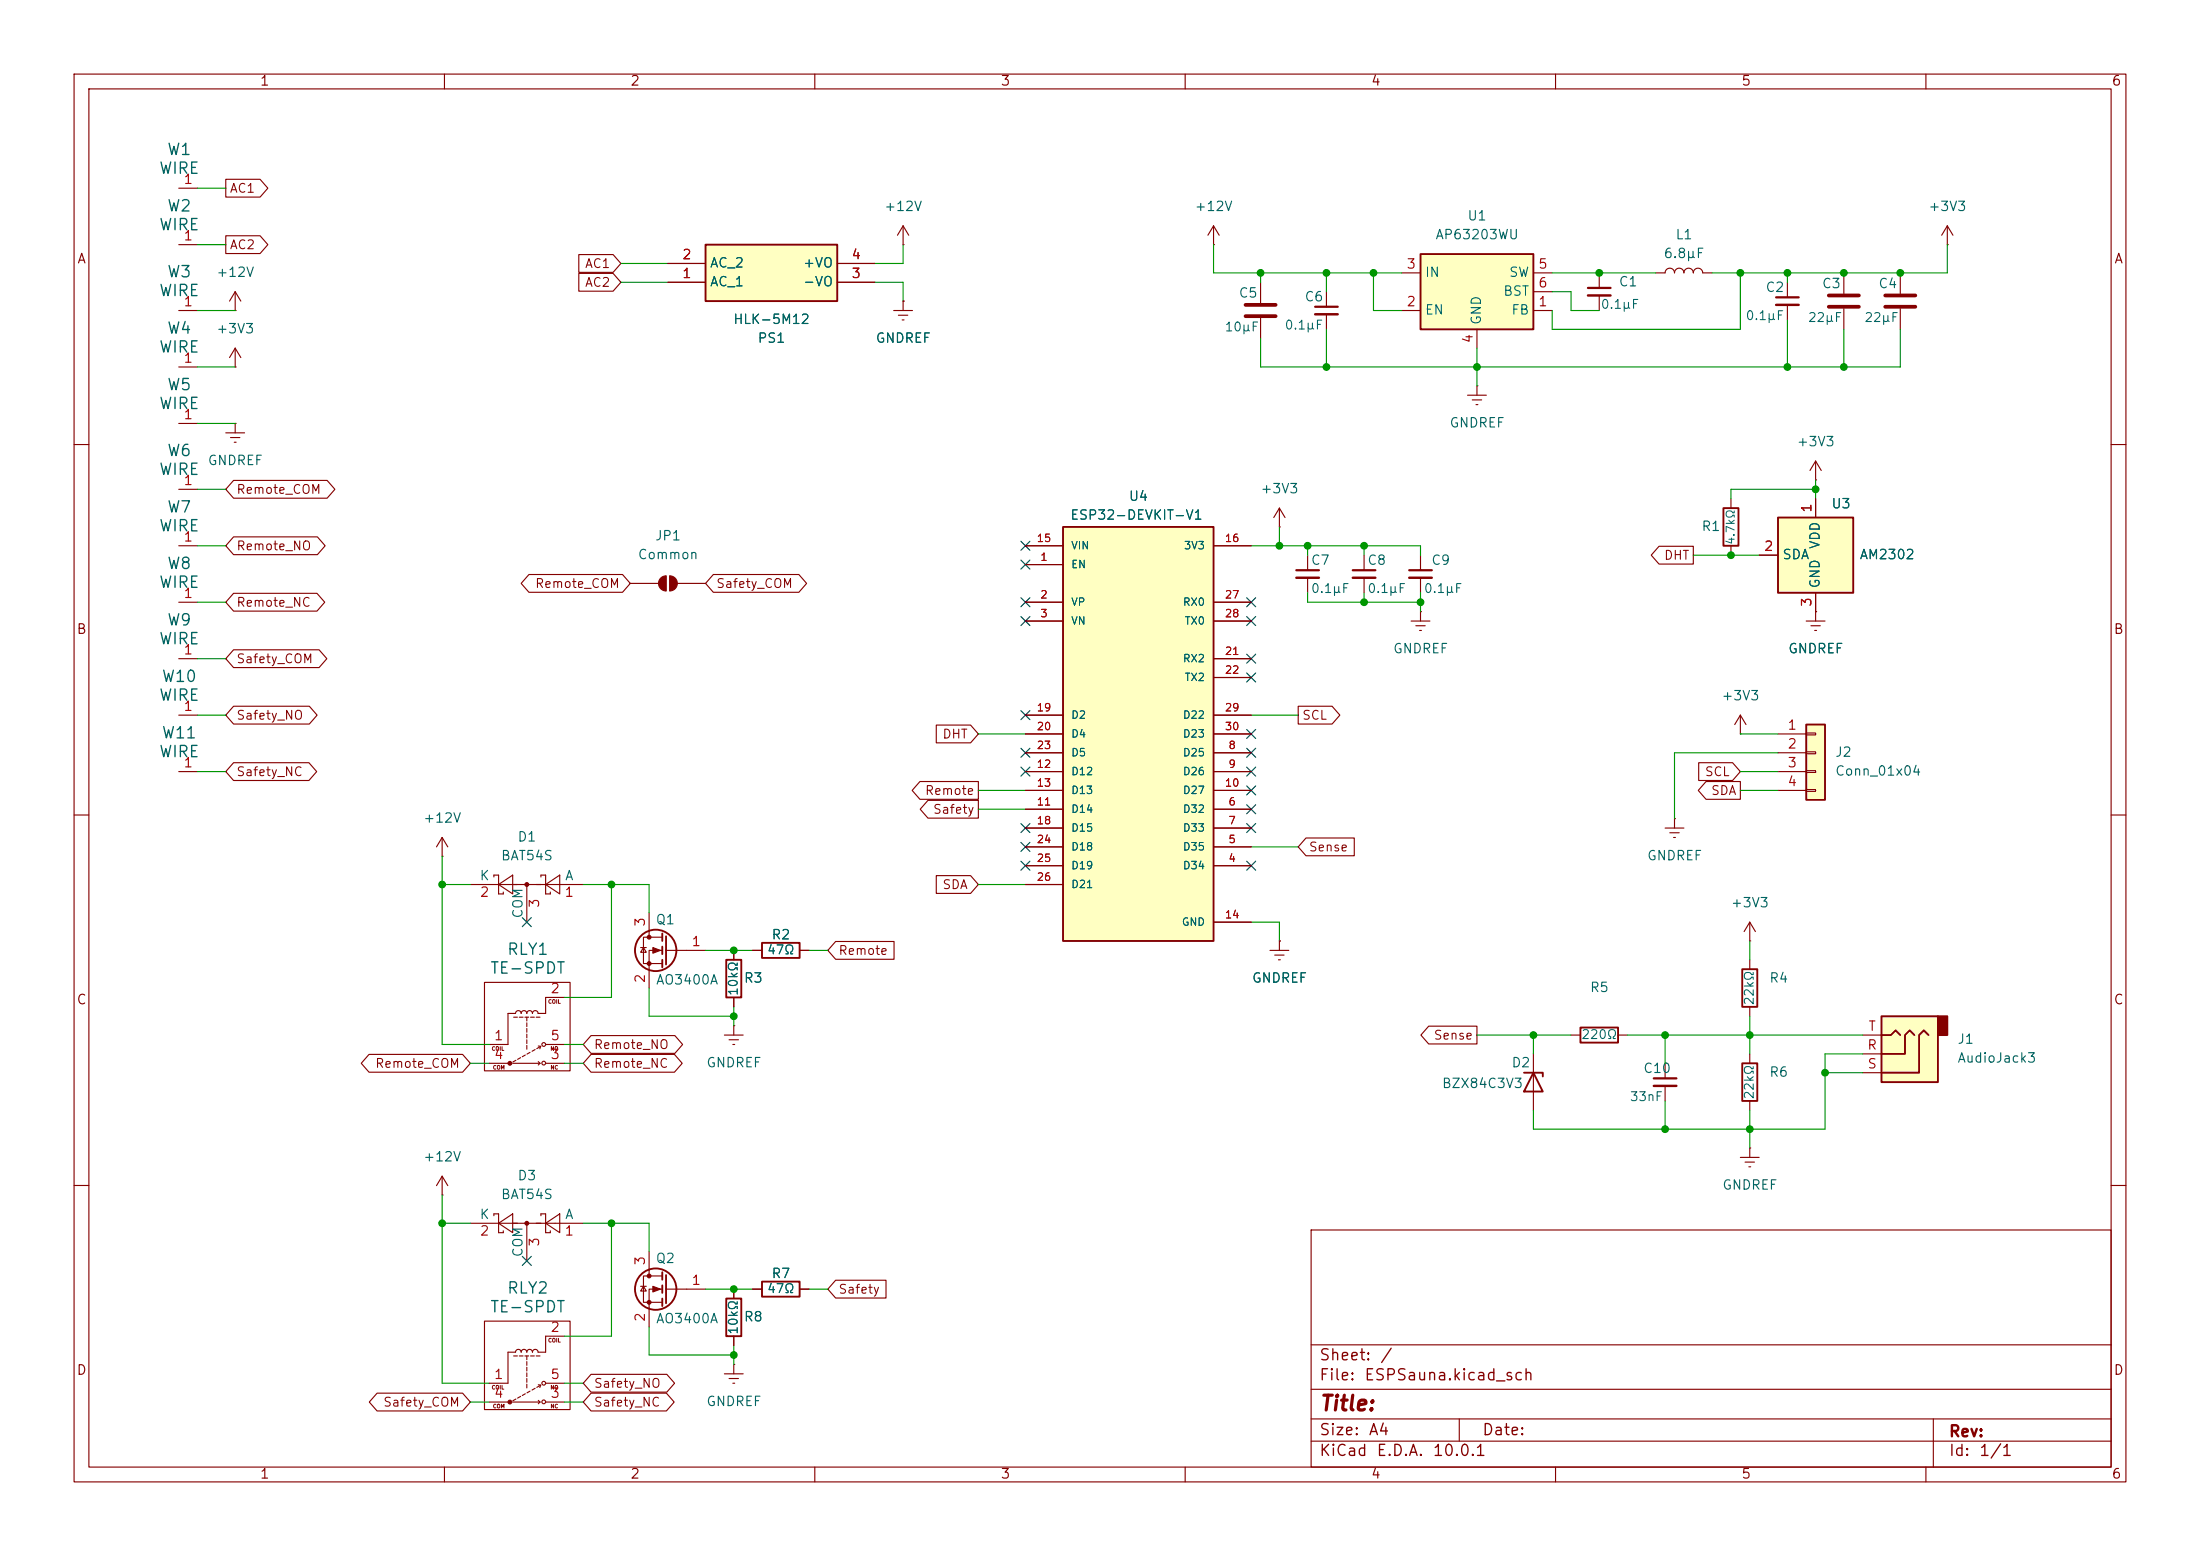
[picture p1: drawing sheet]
<svg xmlns="http://www.w3.org/2000/svg" width="297mm" height="210mm" viewBox="0 0 297 210" stroke-linecap="round" stroke-linejoin="round" font-family="sans-serif">
<g fill="none" stroke="#840000" stroke-width=".15">
<path d="M10 10h277v190h-277zM12 12h273v186h-273zM60 10v2M110 10v2M160 10v2M210 10v2M260 10v2M31.7 49.5h.1M31.7 47l-.7 1.3M31.7 47l.8 1.3M31.7 47v2.5M10 60h2"/>
<path d="M184.1 74.9v2.1M184.1 78v2M191.8 74.9v2.1M191.8 78v2M285 60h2M24.1 96.5h2.6M190.5 83.8h2.5M191.1 84.5h1.3M191.6 85.1h.3M191.8 82.6h.1M191.8 82.6v1.2M10 110h2"/>
<path d="M24.1 104.1h2.6M285 110h2M65.4 132.6h11.6v11.9h-11.6zM69.3 137.3h.5M70.1 137.3h.5M70.9 137.3h.5M71.1 137.3v.5M71.1 138v.6M71.1 138.8v.5M71.1 139.6v.5M71.6 137.3h.5M72.4 137.3h.5"/>
<path d="M76.2 134.6h-2.5v2.2h-1.1l-.1-.3-.2-.1-.3 .1-.1 .3-.1-.3-.3-.1-.3 .1-.1 .3-.1-.3-.3-.1-.2 .1-.1 .3-.2-.3-.2-.1-.3 .1-.1 .3h-1v4.2h-2.6M99.1 128.3v1.2M99.1 134.6v1.3M66 143.5h2.6M69.2 143.5h3.7M69.6 143.1l-.4 .2M70.3 142.7l-.4 .3M70.9 142.4l-.4 .2M71.1 140.3v.5M71.1 141.1v.5M71.6 142l-.5 .3M72.2 141.7l-.4 .2"/>
<path d="M72.7 143.3l.2 .2M72.7 141.2h.3l-.1 .4M72.9 141.3l-.4 .2M72.9 143.5l-.2 .2M73.7 143.5h2.5M73.7 141h2.5M207 142.2v7.7M10 160h2M177 166h108v32h-108zM285 160h2M60 198v2M110 198v2"/>
<path d="M160 198v2M177 194.5h108M177 191.5h108M177 187.5h108M177 181.5h108M197 191.5v3M210 198v2M260 198v2M261 191.5v6.5"/>
<circle cx="73.4" cy="143.5" r=".25"/>
<circle cx="73.4" cy="141" r=".25"/>
</g>
<path d="M182.6 77h3.1M190.2 77h3.1" fill="none" stroke="#840000" stroke-width=".3"/>
<path d="M182.6 78h3.1M190.2 78h3.1" fill="none" stroke="#840000" stroke-width=".33"/>
<path d="M98 129.5h2.1v5.1h-2.1zM205.7 144.8h2.6v.5M207 144.8l1.3 2.5h-2.6z" fill="none" stroke="#840000" stroke-width=".25"/>
<circle cx="68.8" cy="143.5" r=".25" fill="#840000" stroke="#840000" stroke-width=".15"/>
<path d="M254 137.2h7.6v8.9h-7.6z" fill="#ffffc2"/>
<path d="M261.6 137.2h1.3v2.5h-1.3z" fill="#840000" stroke="#840000" stroke-width=".25"/>
<g fill="none" stroke="#840000" stroke-width=".25">
<path d="M89.4 126v1M89.4 127.8v1M89.4 129.5v1.1M89.9 126.4v3.8M213.4 138.7h5v2h-5zM254 137.2h7.6v8.9h-7.6zM254 139.7h1.3l.6-.6 .6 .6M258.4 139.7l-.6-.6-.6 .6v2.5h-3.2M260.3 139.7l-.6-.6-.6 .6v5.1h-5.1M235.2 143.5h2v5.1h-2z"/>
<circle cx="88.5" cy="128.3" r="2.79"/>
</g>
<g fill="none" stroke="#840000" stroke-width=".15">
<path d="M215.9 36.8v2.1M215.9 39.9v2M223.5 36.8h1.3a.64 .64 0 0 1 .6-.6 .64 .64 0 0 1 .7 .6 .64 .64 0 0 1 .6-.6 .64 .64 0 0 1 .6 .6 .64 .64 0 0 1 .7-.6 .64 .64 0 0 1 .6 .6 .64 .64 0 0 1 .6-.6 .64 .64 0 0 1 .7 .6h1.2M248.9 36.8v2.8M256.5 36.8v2.8M262.9 33h.1M262.9 30.5l-.8 1.3M262.9 30.5l.8 1.3M262.9 30.5v2.5M248.9 41.7v2.8M256.5 41.7v2.8M234.9 99.1h.1"/>
<path d="M234.9 96.5l-.7 1.3M234.9 96.5l.8 1.3M234.9 96.5v2.6M63.5 119.4h15.2M66.7 118.4v-.3h.6v2.6h.6v-.3M67.3 119.4l1.9-1.3v2.6zM71.1 119.4v5.1M73 118.4v-.3h.7v2.6h.6v-.3M73.7 119.4l1.9-1.3v2.6zM86.5 127.9h.7M86.9 127.9l.3 .6h-.7zM87.6 123.2v3.3"/>
<path d="M89.4 126.5h-2.5v3.5h2.5M89.4 128.3h-1.8v5.1M89.9 128.3h5.3M171.4 128.3h2.6M172.1 128.9h1.3M172.6 129.5h.2M172.7 127h.1M172.7 127v1.3M212.1 139.7h1.3M218.4 139.7h1.3M251.5 139.7h2.5M224.8 143.5v2"/>
<path d="M224.8 146.6v2M236.2 142.2v1.3M236.2 148.6v1.3M251.5 142.2h2.5M251.5 144.8h2.5"/>
</g>
<path d="M246.9 39.9h4.1M254.5 39.9h4.1M246.9 41.4h4.1M254.5 41.4h4.1" fill="none" stroke="#840000" stroke-width=".51"/>
<path d="M214.4 38.9h3M223.3 145.5h3" fill="none" stroke="#840000" stroke-width=".3"/>
<path d="M214.4 39.9h3M223.3 146.6h3" fill="none" stroke="#840000" stroke-width=".33"/>
<g fill="#840000" stroke="#840000" stroke-width=".15">
<path d="M88.1 127.9l1.1 .4-1.1 .4z"/>
<circle cx="87.6" cy="126.5" r=".25"/>
<circle cx="87.6" cy="130" r=".25"/>
<circle cx="71.1" cy="119.4" r=".25"/>
</g>
<path d="M95.2 33h17.8v7.6h-17.8z" fill="#ffffc2"/>
<path d="M95.2 33h17.8v7.6h-17.8z" fill="none" stroke="#840000" stroke-width=".25"/>
<g fill="none" stroke="#840000" stroke-width=".15">
<path d="M90.2 38.1h5M90.2 35.6h5M113 38.1h5.1M113 35.6h5.1M241.3 38.1v2M120.6 41.9h2.6M121.3 42.5h1.3M121.8 43.2h.2M121.9 40.6h.1M121.9 40.6v1.3M241.3 41.1v2.1M59.7 115.6h.1"/>
<path d="M59.7 113l-.8 1.3M59.7 113l.8 1.3M59.7 113v2.6"/>
</g>
<path d="M239.8 40.1h3" fill="none" stroke="#840000" stroke-width=".3"/>
<path d="M239.8 41.1h3" fill="none" stroke="#840000" stroke-width=".33"/>
<path d="M243.8 97.8h2.6v10.2h-2.6z" fill="#ffffc2"/>
<path d="M232.7 68.6h2v5.1h-2zM243.8 97.8h2.6v10.2h-2.6zM235.2 130.8h2v5.1h-2z" fill="none" stroke="#840000" stroke-width=".25"/>
<g fill="none" stroke="#840000" stroke-width=".15">
<path d="M121.9 33h.1M121.9 30.5l-.7 1.3M121.9 30.5l.8 1.3M121.9 30.5v2.5M24.1 57.2h2.6M85.1 78.7h3.8M89.9 77.7v2.1M90.4 77.7v2.1M91.4 78.7h3.8M233.7 67.3v1.3M233.7 73.7v1.2M245.1 64.8h.1"/>
<path d="M245.1 62.2l-.8 1.3M245.1 62.2l.8 1.3M245.1 62.2v2.6M24.1 81.3h2.6M240 99.1h3.8M243.8 98.9h1.3v.3h-1.3zM240 101.6h3.8M240 104.1h3.8M240 106.7h3.8M243.8 101.5h1.3v.2h-1.3zM243.8 104h1.3v.3h-1.3zM243.8 106.6h1.3v.2h-1.3z"/>
<path d="M236.2 127h.1M236.2 124.5v2.5M236.2 129.5v1.3M236.2 135.9v1.3M236.2 124.5l-.7 1.2M236.2 124.5l.8 1.2M234.9 156.2h2.6M235.6 156.8h1.3M236.1 157.5h.2M236.2 154.9h.1M236.2 154.9v1.3"/>
</g>
<g fill="#840000" stroke="#840000" stroke-width=".15">
<path d="M89.2 78l.4-.2 .3-.1v2.1a1.02 1.02 0 0 1-.9-.7 1.02 1.02 0 0 1 .2-1.1z"/>
<path d="M90.4 77.7a1.02 1.02 0 0 1 1 1 1.02 1.02 0 0 1-1 1.1z"/>
</g>
<path d="M240 69.9h10.2v10.1h-10.2z" fill="#ffffc2"/>
<path d="M240 69.9h10.2v10.1h-10.2z" fill="none" stroke="#840000" stroke-width=".25"/>
<g fill="none" stroke="#840000" stroke-width=".15">
<path d="M24.1 25.4h2.6M24.1 33h2.6M30.5 58.4h2.5M31.1 59.1h1.3M31.6 59.7h.3M31.7 57.2h.1M31.7 57.2v1.2M24.1 66h2.6M237.5 74.9h2.5M245.1 67.3v2.6M24.1 88.9h2.6M243.8 83.8h2.6"/>
<path d="M244.5 84.5h1.2M245 85.1h.2M245.1 82.6h.1M245.1 80v3.8M59.7 158.8l-.8 1.2M59.7 158.8l.8 1.2M59.7 158.8v2.5M59.7 161.3h.1M63.5 165.1h15.2M66.7 164.1v-.3h.6v2.6h.6v-.3M67.3 165.1l1.9-1.3v2.6zM71.1 165.1v5.1"/>
<path d="M73 164.1v-.3h.7v2.6h.6v-.3M73.7 165.1l1.9-1.3v2.6z"/>
</g>
<circle cx="71.1" cy="165.1" r=".25" fill="#840000" stroke="#840000" stroke-width=".15"/>
<path d="M143.5 71.1h20.3v55.9h-20.3z" fill="#ffffc2"/>
<path d="M143.5 71.1h20.3v55.9h-20.3zM102.9 173h5v2h-5z" fill="none" stroke="#840000" stroke-width=".25"/>
<g fill="none" stroke="#840000" stroke-width=".15">
<path d="M163.8 33h.1M163.8 30.5l-.7 1.3M163.8 30.5l.8 1.3M163.8 30.5v2.5M170.2 38.1v2.8M170.2 42.9v2.8M24.1 73.7h2.6M138.4 76.2h5.1M138.4 73.7h5.1M163.8 73.7h5.1M138.4 81.3h5.1M138.4 83.8h5.1"/>
<path d="M138.4 96.5h5.1M138.4 99.1h5.1M163.8 81.3h5.1M163.8 83.8h5.1M163.8 96.5h5.1M163.8 99.1h5.1M163.8 88.9h5.1M163.8 91.4h5.1M138.4 116.8h5.1M138.4 114.3h5.1M138.4 109.2h5.1M138.4 111.8h5.1"/>
<path d="M138.4 101.6h5.1M138.4 104.1h5.1M138.4 106.7h5.1M138.4 119.4h5.1M163.8 116.8h5.1M163.8 114.3h5.1M163.8 109.2h5.1M163.8 111.8h5.1M163.8 101.6h5.1M163.8 104.1h5.1M163.8 106.7h5.1M224.8 111.8h2.5"/>
<path d="M225.4 112.4h1.3M225.9 113h.3M226.1 110.5h.1M226.1 110.5v1.3M97.8 139.7h2.5M99.1 138.4h.1M99.1 138.4v1.3M163.8 124.5h5.1M98.4 140.3h1.3M98.9 141h.3M101.6 174h1.3M107.9 174h1.3"/>
</g>
<path d="M168.1 41.1h4.1M168.1 42.7h4.1" fill="none" stroke="#840000" stroke-width=".51"/>
<path d="M191.8 34.3h15.2v10.2h-15.2z" fill="#ffffc2"/>
<g fill="none" stroke="#840000" stroke-width=".25">
<path d="M191.8 34.3h15.2v10.2h-15.2zM102.9 127.3h5v2h-5zM89.4 171.7v1M89.4 173.5v1M89.4 175.3v1M89.9 172.1v3.8M98 175.3h2.1v5h-2.1z"/>
<circle cx="88.5" cy="174" r="2.79"/>
</g>
<g fill="none" stroke="#840000" stroke-width=".15">
<path d="M30.5 31.8h4.6l1.1 1.2-1.1 1.2h-4.6zM30.5 24.2h4.6l1.1 1.2-1.1 1.2h-4.6zM31.7 39.4l-.7 1.2M31.7 39.4l.8 1.2M31.7 39.4v2.5M78.1 34.4h4.7l1 1.2-1 1.2h-4.7zM78.1 36.9h4.7l1 1.2-1 1.2h-4.7zM90.2 38.1h5M90.2 35.6h5M113 38.1h5.1M113 35.6h5.1M179.1 39.4v2"/>
<path d="M189.2 36.8h2.6M207 36.8h2.5M207 39.4h2.5M24.1 41.9h2.6M24.1 49.5h2.6M31.7 41.9h.1M121.9 40.6h.1M179.1 42.4v2.1M189.2 41.9h2.6M198.1 53.3h2.6M198.8 54h1.2M199.3 54.6h.2"/>
<path d="M199.4 52.1h.1M199.4 44.5v2.5M199.4 52.1v1.2M207 41.9h2.5M31.5 64.8h12.7l1 1.2-1 1.2h-12.7l-1-1.2zM31.5 72.5h11.3l1.1 1.2-1.1 1.2h-11.3l-1-1.2zM71.4 77.5h12.6l1.1 1.2-1.1 1.2h-12.6l-1-1.2zM96.3 77.5h11.5l1.1 1.2-1.1 1.2h-11.5l-1.1-1.2zM138.4 76.2h5.1M138.4 73.7h5.1M163.8 73.7h5.1M172.7 71.1h.1"/>
<path d="M172.7 68.6l-.7 1.3M172.7 68.6l.8 1.3M172.7 68.6v2.5M176.5 74.9v2.1M176.5 78v2M224 73.7h4.6v2.4h-4.6l-1.1-1.2zM237.5 74.9h2.5M245.1 67.3v2.6M31.5 87.7h11.6l1 1.2-1 1.2h-11.6l-1-1.2zM31.5 80.1h11.3l1 1.2-1 1.2h-11.3l-1-1.2zM31.5 95.3h10.3l1 1.2-1 1.2h-10.3l-1-1.2zM126.4 97.9h4.6l1.1 1.2-1.1 1.2h-4.6z"/>
<path d="M138.4 81.3h5.1M138.4 83.8h5.1M138.4 96.5h5.1M138.4 99.1h5.1M163.8 81.3h5.1M163.8 83.8h5.1M163.8 96.5h5.1M163.8 99.1h5.1M163.8 88.9h5.1M163.8 91.4h5.1M175.3 95.3h4.5l1.1 1.2-1.1 1.2h-4.5zM245.1 82.6h.1"/>
<path d="M245.1 80v2.6M31.5 102.9h10.2l1.1 1.2-1.1 1.2h-10.2l-1-1.2zM124.2 105.5h7.9v2.4h-7.9l-1.1-1.2zM125.3 108h6.8v2.4h-6.8l-1.1-1.2zM126.4 118.2h4.6l1.1 1.2-1.1 1.2h-4.6zM138.4 116.8h5.1M138.4 114.3h5.1M138.4 109.2h5.1M138.4 111.8h5.1M138.4 101.6h5.1M138.4 104.1h5.1M138.4 106.7h5.1"/>
<path d="M138.4 119.4h5.1M163.8 116.8h5.1M163.8 114.3h5.1M163.8 109.2h5.1M163.8 111.8h5.1M163.8 101.6h5.1M163.8 104.1h5.1M163.8 106.7h5.1M176.3 113.1h6.5v2.4h-6.5l-1-1.2zM229.3 102.9h4.6l1 1.2-1 1.2h-4.6zM230.3 105.5h4.6v2.4h-4.6l-1-1.2zM79.8 139.8h11.3l1.1 1.2-1.1 1.2h-11.3l-1.1-1.2z"/>
<path d="M99.1 128.3v1.2M99.1 134.6v1.3M101.6 128.3h1.3M107.9 128.3h1.3M112.8 127.1h7.9v2.4h-7.9l-1-1.2zM163.8 124.5h5.1M172.7 127h.1M192.9 138.5h6.5v2.4h-6.5l-1.1-1.2zM49.8 142.3h12.6l1.1 1.2-1.1 1.2h-12.6l-1-1.2zM79.8 142.3h11.3l1 1.2-1 1.2h-11.3l-1.1-1.2zM65.4 178.3h11.6v11.9h-11.6zM86.5 173.6h.7"/>
<path d="M86.9 173.6l.3 .6h-.7zM87.6 168.9v3.3M89.4 172.2h-2.5v3.6h2.5M89.4 174h-1.8v5.1M89.9 174h5.3M99.1 174v1.3M101.6 174h1.3M107.9 174h1.3M112.8 172.8h6.8v2.4h-6.8l-1-1.2zM50.9 188h11.5l1.1 1.2-1.1 1.2h-11.5l-1-1.2zM66 189.2h2.6M69.2 189.2h3.7"/>
<path d="M69.3 183h.5M69.6 188.8l-.4 .3M70.1 183h.5M70.3 188.5l-.4 .2M70.9 183h.5M70.9 188.1l-.4 .2M71.1 183v.5M71.1 183.8v.5M71.1 184.5v.5M71.1 185.3v.5M71.1 186.1v.5M71.1 186.8v.5"/>
<path d="M71.6 187.8l-.5 .2M71.6 183h.5M72.2 187.4l-.4 .2M72.4 183h.5M72.7 189l.2 .2M72.7 186.9h.3l-.1 .4M72.9 187l-.4 .2M72.9 189.2l-.2 .3M73.7 189.2h2.5M73.7 186.7h2.5M76.2 180.3h-2.5v2.2h-1.1l-.1-.3-.2-.1-.3 .1-.1 .3-.1-.3-.3-.1-.3 .1-.1 .3-.1-.3-.3-.1-.2 .1-.1 .3-.2-.3-.2-.1-.3 .1-.1 .3h-1v4.2h-2.6M79.8 188h10.2l1 1.2-1 1.2h-10.2l-1.1-1.2z"/>
<path d="M79.8 185.5h10.2l1.1 1.2-1.1 1.2h-10.2l-1.1-1.2zM97.8 185.4h2.5M98.4 186.1h1.3M98.9 186.7h.3M99.1 184.2h.1M99.1 180.3v1.3M99.1 184.2v1.2"/>
<circle cx="73.4" cy="186.7" r=".25"/>
<circle cx="73.4" cy="189.2" r=".25"/>
</g>
<path d="M177.5 41.4h3.1M175 77h3.1" fill="none" stroke="#840000" stroke-width=".3"/>
<path d="M177.5 42.4h3.1M175 78h3.1" fill="none" stroke="#840000" stroke-width=".33"/>
<g fill="#840000" stroke="#840000" stroke-width=".15">
<path d="M88.1 173.6l1.1 .4-1.1 .4z"/>
<circle cx="68.8" cy="189.2" r=".25"/>
<circle cx="87.6" cy="172.2" r=".25"/>
<circle cx="87.6" cy="175.8" r=".25"/>
</g>
<g fill="none" stroke="#009600" stroke-width=".15">
<path d="M26.7 33h3.8M26.7 25.4h3.8M83.8 35.6h6.4M83.8 38.1h6.4M118.1 38.1h3.8v2.5M121.9 33v2.6h-3.8M163.8 33v3.8h25.4M170.2 36.8v1.3M179.1 36.8v2.6M185.4 36.8v5.1h3.8M209.5 36.8h14M209.5 39.4h2.6v2.5h3.8"/>
<path d="M234.9 36.8v7.7h-25.4v-2.6M241.3 36.8v1.3M262.9 33v3.8h-31.8M26.7 49.5h5M26.7 41.9h5M26.7 57.2h5M179.1 44.5v5M199.4 47v5.1M241.3 43.2v6.3M248.9 44.5v5M256.5 44.5v5h-86.3v-3.8M26.7 73.7h3.8"/>
<path d="M26.7 66h3.8M168.9 73.7h22.9v1.2M172.7 71.1v2.6M176.5 73.7v1.2M184.1 73.7v1.2M228.6 74.9h8.9M245.1 64.8v2.5M245.1 66h-11.4v1.3M26.7 81.3h3.8M26.7 96.5h3.8M26.7 88.9h3.8M132.1 99.1h6.3"/>
<path d="M168.9 96.5h6.4M176.5 80v1.3h15.3M184.1 80v1.3M191.8 80v2.6M234.9 99.1h5.1M26.7 104.1h3.8M59.7 119.4h3.8M59.7 115.6v25.4h6.3M78.7 119.4h8.9v3.8M82.5 119.4v15.2h-6.3M132.1 106.7h6.3M132.1 119.4h6.3"/>
<path d="M132.1 109.2h6.3M168.9 114.3h6.4M234.9 104.1h5.1M234.9 106.7h5.1M240 101.6h-13.9v8.9M87.6 133.4v3.8h11.5M95.2 128.3h6.4M99.1 135.9v2.5M109.2 128.3h2.6M168.9 124.5h3.8v2.5M199.4 139.7h12.7M207 139.7v2.5"/>
<path d="M219.7 139.7h31.8M224.8 139.7v3.8M236.2 127v2.5M236.2 137.2v5M63.5 143.5h2.5M76.2 143.5h2.5M76.2 141h2.5M224.8 148.6v3.8M236.2 149.9v5M246.4 144.8h5.1M251.5 142.2h-5.1v10.2h-39.4v-2.5M59.7 161.3v25.4h6.3"/>
<path d="M59.7 165.1h3.8M78.7 165.1h8.9v3.8M82.5 165.1v15.2h-6.3M87.6 179.1v3.8h11.5M95.2 174h6.4M109.2 174h2.6M63.5 189.2h2.5M76.2 186.7h2.5M76.2 189.2h2.5M99.1 181.6v2.6"/>
</g>
<g fill="none" stroke="#000084" stroke-width=".15">
<path d="M137.8 75.6l1.2 1.2M137.8 73.1l1.2 1.2M139 75.6l-1.2 1.2M139 73.1l-1.2 1.2M137.8 83.2l1.2 1.2M137.8 80.7l1.2 1.2M137.8 95.9l1.2 1.2M139 83.2l-1.2 1.2M139 80.7l-1.2 1.2M139 95.9l-1.2 1.2M168.3 98.5l1.2 1.2M168.3 90.8l1.2 1.2"/>
<path d="M168.3 83.2l1.2 1.2M168.3 80.7l1.2 1.2M168.3 88.3l1.2 1.2M169.5 98.5l-1.2 1.2M169.5 90.8l-1.2 1.2M169.5 83.2l-1.2 1.2M169.5 80.7l-1.2 1.2M169.5 88.3l-1.2 1.2M137.8 116.2l1.2 1.2M137.8 101l1.2 1.2M137.8 111.2l1.2 1.2M137.8 103.5l1.2 1.2"/>
<path d="M137.8 113.7l1.2 1.2M139 116.2l-1.2 1.2M139 113.7l-1.2 1.2M139 111.2l-1.2 1.2M139 101l-1.2 1.2M139 103.5l-1.2 1.2M168.3 108.6l1.2 1.2M168.3 103.5l1.2 1.2M168.3 101l1.2 1.2M168.3 116.2l1.2 1.2M168.3 111.2l1.2 1.2M168.3 106.1l1.2 1.2"/>
<path d="M169.5 108.6l-1.2 1.2M169.5 103.5l-1.2 1.2M169.5 101l-1.2 1.2M169.5 116.2l-1.2 1.2M169.5 111.2l-1.2 1.2M169.5 106.1l-1.2 1.2M70.5 123.9l1.2 1.2M71.7 123.9l-1.2 1.2M70.5 169.6l1.2 1.2M71.7 169.6l-1.2 1.2"/>
</g>
<g fill="#009600" stroke="#009600" stroke-width=".14">
<circle cx="241.3" cy="36.8" r=".46"/>
<circle cx="215.9" cy="36.8" r=".46"/>
<circle cx="234.9" cy="36.8" r=".46"/>
<circle cx="256.5" cy="36.8" r=".46"/>
<circle cx="248.9" cy="49.5" r=".46"/>
<circle cx="248.9" cy="36.8" r=".46"/>
<circle cx="233.7" cy="74.9" r=".46"/>
<circle cx="241.3" cy="49.5" r=".46"/>
<circle cx="245.1" cy="66" r=".46"/>
<circle cx="172.7" cy="73.7" r=".46"/>
<circle cx="224.8" cy="152.4" r=".46"/>
<circle cx="224.8" cy="139.7" r=".46"/>
<circle cx="236.2" cy="152.4" r=".46"/>
<circle cx="236.2" cy="139.7" r=".46"/>
<circle cx="207" cy="139.7" r=".46"/>
<circle cx="246.4" cy="144.8" r=".46"/>
<circle cx="59.7" cy="119.4" r=".46"/>
<circle cx="99.1" cy="128.3" r=".46"/>
<circle cx="99.1" cy="137.2" r=".46"/>
<circle cx="82.5" cy="119.4" r=".46"/>
<circle cx="191.8" cy="81.3" r=".46"/>
<circle cx="184.1" cy="81.3" r=".46"/>
<circle cx="176.5" cy="73.7" r=".46"/>
<circle cx="179.1" cy="36.8" r=".46"/>
<circle cx="185.4" cy="36.8" r=".46"/>
<circle cx="184.1" cy="73.7" r=".46"/>
<circle cx="179.1" cy="49.5" r=".46"/>
<circle cx="199.4" cy="49.5" r=".46"/>
<circle cx="170.2" cy="36.8" r=".46"/>
<circle cx="99.1" cy="174" r=".46"/>
<circle cx="59.7" cy="165.1" r=".46"/>
<circle cx="82.5" cy="165.1" r=".46"/>
<circle cx="99.1" cy="182.9" r=".46"/>
</g>
<text font-size="2" fill="#840000" x="178" y="190.9">Title:</text>
<g font-size="1.5" fill="#006464">
<text x="21.4" y="23.9">WIRE</text>
<text x="22.5" y="21.3">W1</text>
<text x="22.5" y="28.9">W2</text>
<text x="21.4" y="31.5">WIRE</text>
<text x="21.4" y="40.4">WIRE</text>
<text x="22.5" y="37.8">W3</text>
<text x="21.4" y="48">WIRE</text>
<text x="22.5" y="45.4">W4</text>
<text x="22.5" y="53.1">W5</text>
<text x="21.4" y="55.6">WIRE</text>
<text x="21.4" y="64.5">WIRE</text>
<text x="22.5" y="62">W6</text>
<text x="22.5" y="69.6">W7</text>
<text x="21.4" y="72.1">WIRE</text>
<text x="22.5" y="77.2">W8</text>
<text x="21.4" y="79.7">WIRE</text>
<text x="21.4" y="87.4">WIRE</text>
<text x="22.5" y="84.8">W9</text>
<text x="21.4" y="95">WIRE</text>
<text x="21.7" y="92.4">W10</text>
<text x="21.7" y="100.1">W11</text>
<text x="21.4" y="102.6">WIRE</text>
<text x="66.1" y="131.8">TE-SPDT</text>
<text x="68.3" y="129.3">RLY1</text>
<text x="66.1" y="177.5">TE-SPDT</text>
<text x="68.3" y="175">RLY2</text>
</g>
<g font-size="1.5" fill="#840000">
<text x="178" y="184">Sheet:</text>
<text x="186.2" y="184">/</text>
<text x="178" y="186.7">File:</text>
<text x="184.1" y="186.7">ESPSauna.kicad_sch</text>
<text x="178" y="196.9">KiCad</text>
<text x="178" y="194.1">Size:</text>
<text x="184.7" y="194.1">A4</text>
<text x="185.7" y="196.9">E.D.A.</text>
<text x="193.3" y="196.9">10.0.1</text>
<text x="200" y="194.1">Date:</text>
<text x="263" y="194.3">Rev:</text>
<text x="263" y="196.9">Id:</text>
<text x="267.1" y="196.9">1/1</text>
</g>
<g font-size="1.3" fill="#840000">
<text x="35" y="11.9">1</text>
<text x="85" y="11.9">2</text>
<text x="135" y="11.9">3</text>
<text x="185" y="11.9">4</text>
<text x="235" y="11.9">5</text>
<text x="285" y="11.9">6</text>
<text x="10.3" y="35.9">A</text>
<text x="285.3" y="35.9">A</text>
<text x="10.3" y="85.9">B</text>
<text x="285.3" y="85.9">B</text>
<text x="10.3" y="135.9">C</text>
<text x="285.3" y="135.9">C</text>
<text x="10.3" y="185.9">D</text>
<text x="285.3" y="185.9">D</text>
<text x="35" y="199.9">1</text>
<text x="85" y="199.9">2</text>
<text x="135" y="199.9">3</text>
<text x="185" y="199.9">4</text>
<text x="235" y="199.9">5</text>
<text x="285" y="199.9">6</text>
</g>
<g font-size="1.3" fill="#a90000">
<text x="24.7" y="25.1">1</text>
<text x="24.7" y="32.8">1</text>
<text x="92" y="35.3">2</text>
<text x="114.9" y="35.3">4</text>
<text x="24.7" y="41.7">1</text>
<text x="92" y="37.8">1</text>
<text x="114.9" y="37.8">3</text>
<text x="189.8" y="41.7">2</text>
<text x="189.8" y="36.6">3</text>
<text x="207.6" y="41.7">1</text>
<text x="207.6" y="36.6">5</text>
<text x="207.6" y="39.1">6</text>
<text x="199.1" y="46.4" transform="rotate(-90 199.1 46.4)">4</text>
<text x="24.7" y="49.3">1</text>
<text x="24.7" y="56.9">1</text>
<text x="24.7" y="65.8">1</text>
<text x="244.9" y="69.3" transform="rotate(-90 244.9 69.3)">1</text>
<text x="24.7" y="73.4">1</text>
<text x="238.1" y="74.7">2</text>
<text x="24.7" y="81">1</text>
<text x="244.9" y="82" transform="rotate(-90 244.9 82)">3</text>
<text x="24.7" y="88.6">1</text>
<text x="24.7" y="96.3">1</text>
<text x="241.2" y="98.8">1</text>
<text x="241.2" y="101.3">2</text>
<text x="24.7" y="103.9">1</text>
<text x="241.2" y="103.9">3</text>
<text x="241.2" y="106.4">4</text>
<text x="64.7" y="121.4">2</text>
<text x="73.1" y="122.6" transform="rotate(-90 73.1 122.6)">3</text>
<text x="76.1" y="121.4">1</text>
<text x="87.4" y="125.2" transform="rotate(-90 87.4 125.2)">3</text>
<text x="93.3" y="128">1</text>
<text x="74.2" y="134.4">2</text>
<text x="87.4" y="132.8" transform="rotate(-90 87.4 132.8)">2</text>
<text x="66.6" y="140.7">1</text>
<text x="66.6" y="143.3">4</text>
<text x="74.2" y="143.3">3</text>
<text x="74.2" y="140.7">5</text>
<text x="252" y="142">R</text>
<text x="252.1" y="139.4">T</text>
<text x="252" y="144.5">S</text>
<text x="64.7" y="167.1">2</text>
<text x="76.1" y="167.1">1</text>
<text x="73.1" y="168.3" transform="rotate(-90 73.1 168.3)">3</text>
<text x="87.4" y="170.9" transform="rotate(-90 87.4 170.9)">3</text>
<text x="93.3" y="173.7">1</text>
<text x="87.4" y="178.5" transform="rotate(-90 87.4 178.5)">2</text>
<text x="74.2" y="180.1">2</text>
<text x="66.6" y="186.4">1</text>
<text x="66.6" y="189">4</text>
<text x="74.2" y="189">3</text>
<text x="74.2" y="186.4">5</text>
</g>
<g font-size="1.3" fill="#006464">
<text x="119.3" y="28.8">+12V</text>
<text x="161.2" y="28.8">+12V</text>
<text x="260.2" y="28.8">+3V3</text>
<text x="193.7" y="32.6">AP63203WU</text>
<text x="198" y="30.1">U1</text>
<text x="224.5" y="35.2">6.8μF</text>
<text x="226.1" y="32.6">L1</text>
<text x="29.1" y="37.7">+12V</text>
<text x="95.8" y="39">AC_1</text>
<text x="95.8" y="36.4">AC_2</text>
<text x="108.3" y="39">-VO</text>
<text x="108.3" y="36.4">+VO</text>
<text x="167.1" y="40.5">C5</text>
<text x="176" y="41">C6</text>
<text x="192.3" y="37.7">IN</text>
<text x="202.9" y="40.2">BST</text>
<text x="203.6" y="37.7">SW</text>
<text x="218.4" y="39">C1</text>
<text x="238.3" y="39.7">C2</text>
<text x="245.9" y="39.2">C3</text>
<text x="253.5" y="39.2">C4</text>
<text x="29.1" y="45.3">+3V3</text>
<text x="98.9" y="44">HLK-5M12</text>
<text x="102.2" y="46.6">PS1</text>
<text x="118.1" y="46.6">GNDREF</text>
<text x="192.3" y="42.8">EN</text>
<text x="200.3" y="43.9" transform="rotate(-90 200.3 43.9)">GND</text>
<text x="203.9" y="42.8">FB</text>
<text x="195.6" y="58">GNDREF</text>
<text x="28" y="63.1">GNDREF</text>
<text x="242.5" y="60.6">+3V3</text>
<text x="144.4" y="70.5">ESP32-DEVKIT-V1</text>
<text x="152.3" y="67.9">U4</text>
<text x="170.1" y="66.9">+3V3</text>
<text x="229.6" y="72">R1</text>
<text x="247.2" y="68.9">U3</text>
<text x="86" y="75.8">Common</text>
<text x="88.3" y="73.3">JP1</text>
<text x="176.9" y="76.6">C7</text>
<text x="184.5" y="76.6">C8</text>
<text x="193.1" y="76.6">C9</text>
<text x="240.5" y="75.8">SDA</text>
<text x="246" y="74.2" transform="rotate(-90 246 74.2)">VDD</text>
<text x="251" y="75.8">AM2302</text>
<text x="246" y="79.5" transform="rotate(-90 246 79.5)">GND</text>
<text x="188" y="88.5">GNDREF</text>
<text x="241.3" y="88.5">GNDREF</text>
<text x="232.3" y="94.8">+3V3</text>
<text x="247.7" y="102.5">J2</text>
<text x="247.7" y="105">Conn_01x04</text>
<text x="57" y="111.4">+12V</text>
<text x="69.8" y="113.9">D1</text>
<text x="64.7" y="119.1">K</text>
<text x="67.5" y="116.4">BAT54S</text>
<text x="76.2" y="119.1">A</text>
<text x="222.3" y="116.4">GNDREF</text>
<text x="70.9" y="124" transform="rotate(-90 70.9 124)">COM</text>
<text x="88.4" y="125.1">Q1</text>
<text x="233.6" y="122.8">+3V3</text>
<text x="104.1" y="127.1">R2</text>
<text x="88.5" y="133.2">AO3400A</text>
<text x="100.3" y="132.9">R3</text>
<text x="168.9" y="132.9">GNDREF</text>
<text x="214.6" y="134.2">R5</text>
<text x="238.8" y="132.9">R4</text>
<text x="264.2" y="141.2">J1</text>
<text x="264.2" y="143.7">AudioJack3</text>
<text x="95.3" y="144.4">GNDREF</text>
<text x="194.6" y="147.2">BZX84C3V3</text>
<text x="204" y="144.4">D2</text>
<text x="221.8" y="145.1">C10</text>
<text x="238.8" y="145.6">R6</text>
<text x="57" y="157.1">+12V</text>
<text x="69.8" y="159.6">D3</text>
<text x="232.4" y="160.9">GNDREF</text>
<text x="64.7" y="164.8">K</text>
<text x="67.5" y="162.2">BAT54S</text>
<text x="76.2" y="164.8">A</text>
<text x="70.9" y="169.8" transform="rotate(-90 70.9 169.8)">COM</text>
<text x="88.4" y="170.8">Q2</text>
<text x="104.1" y="172.8">R7</text>
<text x="88.5" y="178.9">AO3400A</text>
<text x="100.3" y="178.7">R8</text>
<text x="95.3" y="190.1">GNDREF</text>
</g>
<g font-size="1.2" fill="#840000">
<text x="30.9" y="26.3">AC1</text>
<text x="30.9" y="33.9">AC2</text>
<text x="78.9" y="36.5">AC1</text>
<text x="78.9" y="39">AC2</text>
<text x="31.8" y="67">Remote_COM</text>
<text x="31.8" y="74.6">Remote_NO</text>
<text x="224.6" y="75.8">DHT</text>
<text x="31.8" y="82.2">Remote_NC</text>
<text x="72.2" y="79.7">Remote_COM</text>
<text x="96.6" y="79.7">Safety_COM</text>
<text x="31.8" y="89.8">Safety_COM</text>
<text x="31.8" y="97.4">Safety_NO</text>
<text x="127.1" y="100">DHT</text>
<text x="175.7" y="97.4">SCL</text>
<text x="31.8" y="105.1">Safety_NC</text>
<text x="124.8" y="107.6">Remote</text>
<text x="230.1" y="105.1">SCL</text>
<text x="230.9" y="107.6">SDA</text>
<text x="125.9" y="110.1">Safety</text>
<text x="176.6" y="115.2">Sense</text>
<text x="127.1" y="120.3">SDA</text>
<text x="113.1" y="129.2">Remote</text>
<text x="80.1" y="141.9">Remote_NO</text>
<text x="193.5" y="140.6">Sense</text>
<text x="50.6" y="144.4">Remote_COM</text>
<text x="80.1" y="144.4">Remote_NC</text>
<text x="113.1" y="174.9">Safety</text>
<text x="51.6" y="190.1">Safety_COM</text>
<text x="80.1" y="190.1">Safety_NC</text>
<text x="80.1" y="187.6">Safety_NO</text>
</g>
<g font-size="1.2" fill="#006464">
<text x="216" y="42">0.1μF</text>
<text x="165.2" y="45">10μF</text>
<text x="173.3" y="44.8">0.1μF</text>
<text x="235.6" y="43.5">0.1μF</text>
<text x="244" y="43.8">22μF</text>
<text x="251.6" y="43.8">22μF</text>
<text x="176.9" y="80.3">0.1μF</text>
<text x="184.5" y="80.3">0.1μF</text>
<text x="192.1" y="80.3">0.1μF</text>
<text x="103.5" y="129.1">47Ω</text>
<text x="99.9" y="134.5" transform="rotate(-90 99.9 134.5)">10kΩ</text>
<text x="237" y="135.8" transform="rotate(-90 237 135.8)">22kΩ</text>
<text x="213.4" y="140.5">220Ω</text>
<text x="219.9" y="148.9">33nF</text>
<text x="237" y="148.5" transform="rotate(-90 237 148.5)">22kΩ</text>
<text x="103.5" y="174.8">47Ω</text>
<text x="99.9" y="180.2" transform="rotate(-90 99.9 180.2)">10kΩ</text>
</g>
<text font-size="1.1" fill="#006464" x="234.5" y="73.6" transform="rotate(-90 234.5 73.6)">4.7kΩ</text>
<g font-size="1" fill="#a90000">
<text x="139.9" y="73.4">15</text>
<text x="140.4" y="75.9">1</text>
<text x="165.3" y="73.4">16</text>
<text x="140.4" y="81">2</text>
<text x="140.4" y="83.6">3</text>
<text x="165.3" y="81">27</text>
<text x="165.3" y="83.6">28</text>
<text x="165.3" y="88.6">21</text>
<text x="165.3" y="91.2">22</text>
<text x="139.9" y="96.3">19</text>
<text x="139.9" y="98.8">20</text>
<text x="139.9" y="101.3">23</text>
<text x="165.3" y="96.3">29</text>
<text x="165.3" y="98.8">30</text>
<text x="165.8" y="101.3">8</text>
<text x="139.9" y="103.9">12</text>
<text x="139.9" y="106.4">13</text>
<text x="165.3" y="106.4">10</text>
<text x="165.8" y="103.9">9</text>
<text x="139.9" y="109">11</text>
<text x="139.9" y="111.5">18</text>
<text x="165.8" y="109">6</text>
<text x="165.8" y="111.5">7</text>
<text x="139.9" y="114">24</text>
<text x="139.9" y="116.6">25</text>
<text x="139.9" y="119.1">26</text>
<text x="165.8" y="116.6">4</text>
<text x="165.8" y="114">5</text>
<text x="165.3" y="124.2">14</text>
</g>
<g font-size="1" fill="#006464">
<text x="144.5" y="76.9">EN</text>
<text x="144.5" y="74.4">VIN</text>
<text x="159.8" y="74.4">3V3</text>
<text x="144.5" y="82">VP</text>
<text x="159.6" y="82">RX0</text>
<text x="144.5" y="84.6">VN</text>
<text x="159.6" y="89.6">RX2</text>
<text x="159.9" y="84.6">TX0</text>
<text x="159.9" y="92.2">TX2</text>
<text x="144.5" y="97.3">D2</text>
<text x="144.5" y="99.8">D4</text>
<text x="159.6" y="97.3">D22</text>
<text x="159.6" y="99.8">D23</text>
<text x="144.5" y="104.9">D12</text>
<text x="144.5" y="107.4">D13</text>
<text x="144.5" y="102.3">D5</text>
<text x="159.6" y="102.3">D25</text>
<text x="159.6" y="104.9">D26</text>
<text x="159.6" y="107.4">D27</text>
<text x="144.5" y="110">D14</text>
<text x="144.5" y="112.5">D15</text>
<text x="159.6" y="110">D32</text>
<text x="159.6" y="112.5">D33</text>
<text x="144.5" y="115">D18</text>
<text x="144.5" y="117.6">D19</text>
<text x="159.6" y="117.6">D34</text>
<text x="159.6" y="115">D35</text>
<text x="144.5" y="120.1">D21</text>
<text x="159.5" y="125.2">GND</text>
</g>
<g font-size=".5" fill="#840000">
<text x="73.9" y="135.6">COIL</text>
<text x="66.3" y="141.9">COIL</text>
<text x="74.3" y="141.9">NO</text>
<text x="66.5" y="144.5">COM</text>
<text x="74.3" y="144.5">NC</text>
<text x="73.9" y="181.3">COIL</text>
<text x="66.3" y="187.6">COIL</text>
<text x="66.5" y="190.2">COM</text>
<text x="74.3" y="187.6">NO</text>
<text x="74.3" y="190.2">NC</text>
</g>
</svg>
